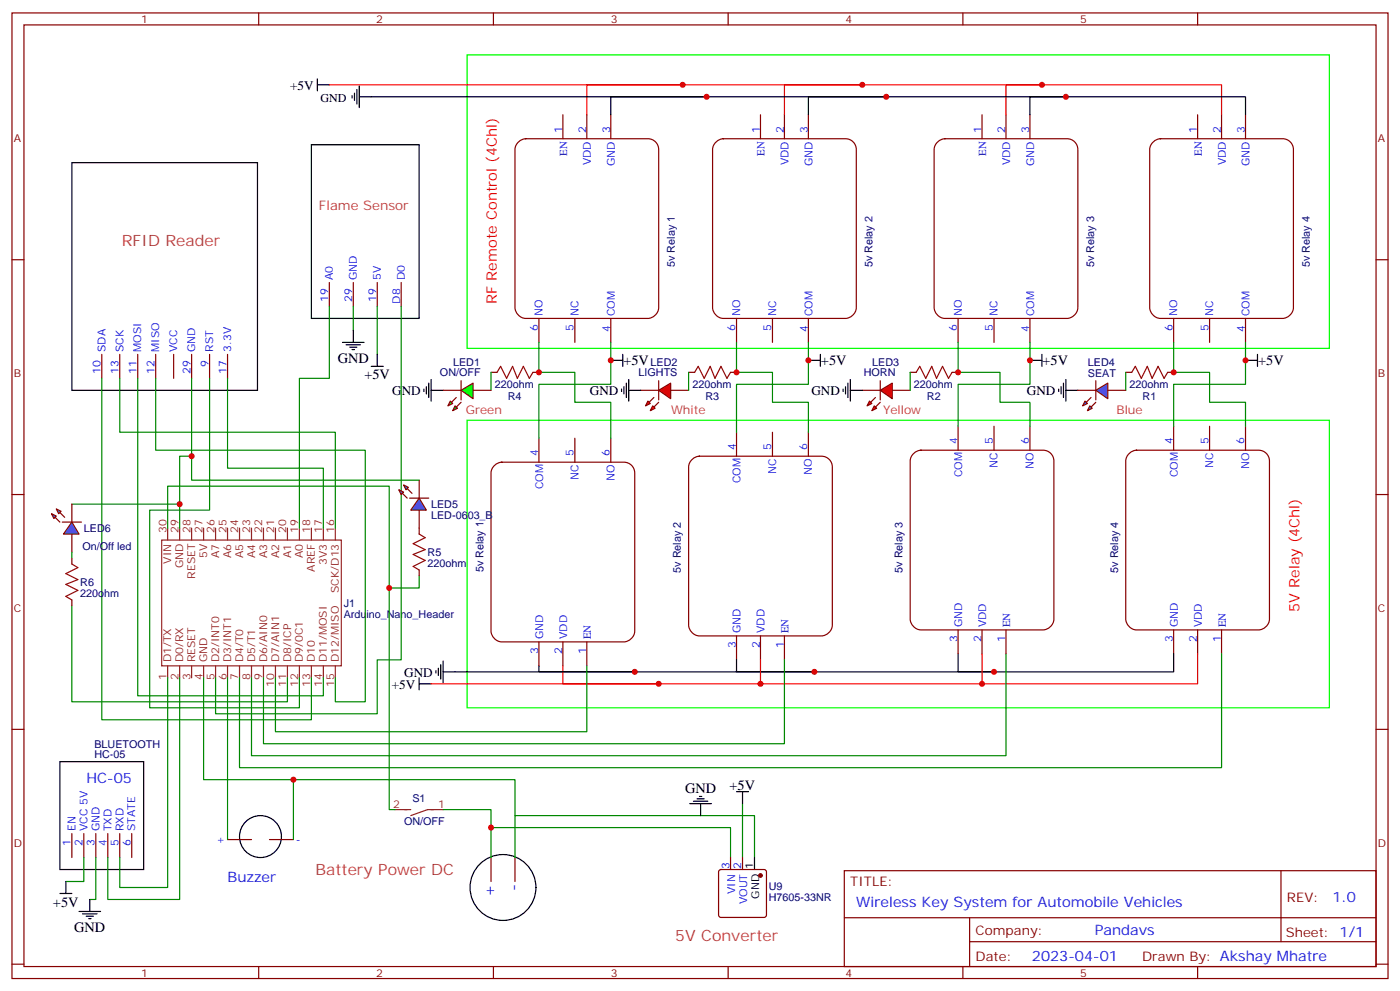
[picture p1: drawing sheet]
<svg xmlns="http://www.w3.org/2000/svg" width="412mm" height="292mm" viewBox="0 0 412 292" stroke-linecap="round" stroke-linejoin="round" font-family="sans-serif">
<g fill="none" stroke="#870000" stroke-width=".35">
<path d="M3.5 3.8h405.4v284.3h-405.4zM7.1 7.3h398.2v277.3h-398.2zM76.2 3.8v3.5M145.3 3.8v3.5M214.5 3.8v3.5M283.6 3.8v3.5M352.8 3.8v3.5M3.5 76.5h3.6M405.3 76.5h3.6M3.5 145.6h3.6M405.3 145.6h3.6M3.5 214.8h3.6"/>
<path d="M405.3 214.8h3.6M248.7 256.4h156.6v28.2h-156.6zM377.3 256.4v20.9M248.7 270.2h156.5M285.6 277.3h119.6M285.6 270.2v14.2M3.5 283.9h3.6M76.2 284.6v3.5M145.3 284.6v3.5M214.5 284.6v3.5M283.6 284.6v3.5M352.8 284.6v3.5"/>
<path d="M405.3 283.9h3.6"/>
</g>
<path d="M332.4 133.8a3.4 3.4 0 0 1 2.4-1.2h36a3.2 3.2 0 0 1 3.1 3.1v46.6a3.4 3.4 0 0 1-3.1 3.2h-36a3.4 3.4 0 0 1-3.2-3.2v-46.6l.1-.7z" fill="#fff" stroke="#870000" stroke-width=".35"/>
<path d="M345.7 125.5v7.1M356.3 125.5v7.1M366.9 125.5v7.1M345.7 185.5v7M352.8 185.5v7M359.8 185.5v7" fill="none" stroke="#870000" stroke-width=".35"/>
<path d="M268.9 133.8a3.4 3.4 0 0 1 2.4-1.2h36a3.2 3.2 0 0 1 3.1 3.1v46.6a3.4 3.4 0 0 1-3.1 3.2h-36a3.4 3.4 0 0 1-3.2-3.2v-46.6l.1-.7z" fill="#fff" stroke="#870000" stroke-width=".35"/>
<path d="M282.2 125.5v7.1M292.8 125.5v7.1M303.4 125.5v7.1M282.2 185.5v7M289.3 185.5v7M296.3 185.5v7" fill="none" stroke="#870000" stroke-width=".35"/>
<path d="M203.6 135.5a3.4 3.4 0 0 1 2.4-1.2h36a3.2 3.2 0 0 1 3.2 3.2v46.6a3.4 3.4 0 0 1-3.2 3.2h-36a3.4 3.4 0 0 1-3.2-3.2v-46.6l.1-.7z" fill="#fff" stroke="#870000" stroke-width=".35"/>
<path d="M217 127.3v7M227.5 127.3v7M238.1 127.3v7M217 187.3v7M224 187.3v7M231.1 187.3v7" fill="none" stroke="#870000" stroke-width=".35"/>
<path d="M145.4 137.3a3.4 3.4 0 0 1 2.4-1.2h36a3.2 3.2 0 0 1 3.2 3.2v46.5a3.4 3.4 0 0 1-3.2 3.2h-36a3.4 3.4 0 0 1-3.2-3.2v-46.5l.1-.8z" fill="#fff" stroke="#870000" stroke-width=".35"/>
<path d="M158.7 129v7.1M169.3 129v7.1M179.9 129v7.1M158.7 189v7.1M165.8 189v7.1M172.9 189v7.1" fill="none" stroke="#870000" stroke-width=".35"/>
<path d="M339.5 42a3.4 3.4 0 0 1 2.3-1.1h36a3.2 3.2 0 0 1 3.2 3.1v46.6a3.4 3.4 0 0 1-3.2 3.2h-36a3.4 3.4 0 0 1-3.1-3.2v-46.6l.1-.7z" fill="#fff" stroke="#870000" stroke-width=".35"/>
<path d="M352.8 33.8v7.1M359.8 33.8v7.1M366.9 33.8v7.1M345.7 93.8v7M356.3 93.8v7M366.9 93.8v7" fill="none" stroke="#870000" stroke-width=".35"/>
<path d="M276 42a3.4 3.4 0 0 1 2.3-1.1h36a3.2 3.2 0 0 1 3.2 3.1v46.6a3.4 3.4 0 0 1-3.2 3.2h-36a3.4 3.4 0 0 1-3.1-3.2v-46.6l.1-.7z" fill="#fff" stroke="#870000" stroke-width=".35"/>
<path d="M289.3 33.8v7.1M296.3 33.8v7.1M303.4 33.8v7.1M282.2 93.8v7M292.8 93.8v7M303.4 93.8v7" fill="none" stroke="#870000" stroke-width=".35"/>
<path d="M210.7 42a3.4 3.4 0 0 1 2.4-1.1h36a3.2 3.2 0 0 1 3.1 3.1v46.6a3.4 3.4 0 0 1-3.1 3.2h-36a3.4 3.4 0 0 1-3.2-3.2v-46.6l.1-.7z" fill="#fff" stroke="#870000" stroke-width=".35"/>
<path d="M224 33.8v7.1M231.1 33.8v7.1M238.1 33.8v7.1M217 93.8v7M227.5 93.8v7M238.1 93.8v7" fill="none" stroke="#870000" stroke-width=".35"/>
<path d="M152.5 42a3.4 3.4 0 0 1 2.4-1.1h36a3.2 3.2 0 0 1 3.1 3.1v46.6a3.4 3.4 0 0 1-3.1 3.2h-36a3.4 3.4 0 0 1-3.2-3.2v-46.6l.1-.7z" fill="#fff" stroke="#870000" stroke-width=".35"/>
<g fill="none" stroke="#870000" stroke-width=".35">
<path d="M165.8 33.8v7.1M172.9 33.8v7.1M179.9 33.8v7.1M158.7 93.8v7M169.3 93.8v7M179.9 93.8v7M30 104.4v7M35.3 104.4v7M40.6 104.4v7M45.9 104.4v7M51.2 104.4v7M56.4 104.4v7"/>
<path d="M61.7 104.4v7M67 104.4v7M21.2 245.5v7M24.7 245.5v7M28.2 245.5v7M31.7 245.5v7M35.3 245.5v7M38.8 245.5v7"/>
</g>
<path d="M137.6 16.2h254v86.4h-254zM137.6 123.8h254v84.6h-254z" fill="none" stroke="#0f0" stroke-width=".35"/>
<g fill="none" stroke="#008700" stroke-width=".35">
<path d="M30 111.4v100.5h61.7v-12.3M35.3 111.4v15.9h63.5v28.2M40.6 111.4v93.5h54.6v-5.3M45.9 111.4v21.2h61.7v74.1h-8.8v-7.1M56.4 111.4v22.9h-3.5v21.2M61.7 111.4v38.8h-17.6v58.2h44.1v-8.8M67 111.4v26.5h28.2v17.6M158.7 100.8v8.8h10.6v8.9h10.6v10.5M179.9 100.8v12.4h-21.2v15.8M217 100.8v8.8h10.5v8.9h10.6v8.8M238.1 100.8v12.4h-21.1v14.1M282.2 100.8v8.8h12.4v8.9h8.8v7"/>
<path d="M303.4 100.8v12.4h-21.2v12.3M345.7 100.8v8.8h10.6v8.9h10.6v7M366.9 100.8v12.4h-21.2v12.3M49.4 199.6v61.7h-14.1v-8.8M52.9 199.6v65.3h-21.2v-12.4M172.9 196.1v19.4h-91.8v-15.9M231.1 194.3v24.7h-153.5v-19.4M296.3 192.5v30h-222.2v-22.9M359.8 192.5v33.6h-289.2v-26.5M24.7 252.5v7.1h-5.3M28.2 252.5v12.4h-1.7"/>
</g>
<g fill="none" stroke="#000" stroke-width=".35">
<path d="M93.5 25h3.5M93.5 23.2v3.5M103.7 28.2v.7M104.4 27.4v2.2M105.1 26.4v4.2M105.8 28.5h102.3M105.8 25.3v6.4M261.1 28.5h-81.2v5.3M303.4 33.8v-5.3h63.5v5.3M314 28.5h-75.9v5.3M21.2 47.9h54.6v67h-54.6zM123.5 199.6v3.5"/>
<path d="M128.4 197.5v.7M129.1 196.8v2.1M129.8 195.7v4.3M130.5 197.8h56.5M130.5 194.7v6.3M158.7 196.1v1.7h81.2M217 194.3v3.5h75.8M282.2 192.5v5.3h63.5v-5.3M123.5 201.4h3.5M17.6 224.3h24.7v31.7h-24.7zM19.4 259.6v3.5M17.6 263.1h3.6"/>
<path d="M23.3 268.4h6.3M24.3 269.1h4.3M25.4 269.8h2.1M26.1 270.5h.7M26.5 264.9v3.5"/>
</g>
<path d="M97 25h104.1M254 25h-81.1v8.8M296.3 33.8v-8.8h63.5v8.8M306.9 25h-75.8v8.8M224 194.3v7.1h-58.2v-5.3M289.3 192.5v8.9h-65.3M352.8 192.5v8.9h-63.5M127 201.4h67" fill="none" stroke="#f00" stroke-width=".35"/>
<g fill="none" stroke="#8c2424" stroke-width=".35">
<path d="M47.6 159h52.9v37.1h-52.9zM49.4 155.5v3.5M52.9 155.5v3.5M56.4 155.5v3.5M60 155.5v3.5M63.5 155.5v3.5M67 155.5v3.5M70.6 155.5v3.5M74.1 155.5v3.5M77.6 155.5v3.5M81.1 155.5v3.5M84.7 155.5v3.5"/>
<path d="M88.2 155.5v3.5M91.7 155.5v3.5M95.2 155.5v3.5M98.8 155.5v3.5M49.4 196.1v3.5M52.9 196.1v3.5M56.4 196.1v3.5M60 196.1v3.5M63.5 196.1v3.5M67 196.1v3.5M70.6 196.1v3.5M74.1 196.1v3.5"/>
<path d="M77.6 196.1v3.5M81.1 196.1v3.5M84.7 196.1v3.5M88.2 196.1v3.5M91.7 196.1v3.5M95.2 196.1v3.5M98.8 196.1v3.5"/>
</g>
<g fill="#f00" stroke="#870000" stroke-width=".35">
<path d="M194 114.9l3.6-2.1v4.6z"/>
<path d="M194 112.1v5.7z"/>
</g>
<g fill="#870000" stroke="#870000" stroke-width=".35">
<path d="M194 118.5l-1.4 1.4z"/>
<path d="M192.6 117.1l-1.4 1.4z"/>
</g>
<g fill="#f00" stroke="#870000" stroke-width=".35">
<path d="M192.3 119.5l.7 .7-1.4 .7z"/>
<path d="M190.9 118.1l.7 .7-1.5 .7z"/>
</g>
<path d="M188.7 114.9h5.3M197.6 114.9h5.2" fill="none" stroke="#870000" stroke-width=".35"/>
<g fill="#f00" stroke="#870000" stroke-width=".35">
<path d="M259.3 114.9l3.5-2.1v4.6z"/>
<path d="M259.3 112.1v5.7z"/>
</g>
<g fill="#870000" stroke="#870000" stroke-width=".35">
<path d="M259.3 118.5l-1.4 1.4z"/>
<path d="M257.9 117.1l-1.4 1.4z"/>
</g>
<g fill="#f00" stroke="#870000" stroke-width=".35">
<path d="M257.5 119.5l.7 .7-1.4 .7z"/>
<path d="M256.1 118.1l.7 .7-1.4 .7z"/>
</g>
<g fill="none" stroke="#870000" stroke-width=".35">
<path d="M97 83.2v7M104.1 83.2v7M111.1 83.2v7M118.2 83.2v7M130.5 114.9h5.3M139.3 114.9h5.3M144.6 109.6h1.8M157 109.6h1.7M202.8 109.6h1.8M215.2 109.6h1.8M254 114.9h5.3M262.8 114.9h5.3"/>
<path d="M268.1 109.6h1.8M280.5 109.6h1.7M331.6 109.6h1.8M344 109.6h1.7M123.5 155.5v1.8M123.5 167.9v1.7M144.6 252.5v7.1M151.7 252.5v7.1"/>
</g>
<path d="M146.4 109.6l1.1-1.7 1.7 3.5 1.8-3.5 1.4 3.5 1.8-3.5 1.7 3.5 1.1-1.8M204.6 109.6l1.1-1.7 1.7 3.5 1.8-3.5 1.4 3.5 1.8-3.5 1.7 3.5 1.1-1.8M269.9 109.6l1-1.7 1.8 3.5 1.8-3.5 1.4 3.5 1.7-3.5 1.8 3.5 1.1-1.8M333.4 109.6l1-1.7 1.8 3.5 1.8-3.5 1.4 3.5 1.7-3.5 1.8 3.5 1.1-1.8M123.5 157.3l1.7 1-3.5 1.8 3.5 1.8-3.5 1.4 3.5 1.7-3.5 1.8 1.8 1.1" fill="none" stroke="#a10000" stroke-width=".35"/>
<g fill="none" stroke="#008700" stroke-width=".35">
<path d="M97 90.2v21.2h-8.8v44.1M104.1 90.2v7.1M111.1 90.2v14.2M144.6 109.6v5.3M202.8 109.6v5.3M268.1 109.6v5.3M331.6 109.6v5.3M49.4 155.5v-12.3h65.3v29.9h8.8v-3.5M114.7 173.1v65.3h1.7M60 199.6v30h91.7v10.6M130.5 238.4h14.1v14.1M218.7 236.6v15.9"/>
<path d="M144.6 243.7h70.6v8.8M151.7 252.5v-12.3h70.5v12.3"/>
</g>
<g fill="none" stroke="#000" stroke-width=".35">
<path d="M91.7 42.6h31.8v51.2h-31.8zM104.1 97.3v3.5M100.9 100.8h6.3M102 101.5h4.2M103 102.2h2.1M103.7 102.9h.7M109.4 107.9h3.5M111.1 104.4v3.5M124.9 114.6v.7M125.6 113.9v2.1M126.3 112.8v4.3M127 114.9h3.5"/>
<path d="M127 111.8v6.3M183.1 114.6v.7M183.8 113.9v2.1M184.5 112.8v4.3M185.2 114.9h3.5M185.2 111.8v6.3M248.4 114.6v.7M249.1 113.9v2.1M249.8 112.8v4.3M250.5 114.9h3.5M250.5 111.8v6.3M311.9 114.6v.7"/>
<path d="M312.6 113.9v2.1M313.3 112.8v4.3M314 114.9h3.5M314 111.8v6.3M203.2 236.6h6.3M204.3 235.9h4.2M205.3 235.2h2.1M206 234.5h.7M206.4 236.6v3.6M217 233.1h3.5M218.7 233.1v3.5"/>
<circle cx="148.2" cy="261.3" r="9.7"/>
</g>
<path d="M116.4 238.4h4.6M130.5 238.4h-4.6l-4.9 1.8" fill="none" stroke="#8c2424" stroke-width=".35"/>
<g fill="#0f0" stroke="#870000" stroke-width=".35">
<path d="M132.6 118.1l.7 .7-1.4 .7z"/>
<path d="M134.1 119.5l.7 .7-1.5 .7z"/>
</g>
<g fill="#870000" stroke="#870000" stroke-width=".35">
<path d="M133 118.5l1.4-1.4z"/>
<path d="M135.8 118.5l-1.4 1.4z"/>
</g>
<path d="M135.8 112.1v5.7z" fill="#f00" stroke="#870000" stroke-width=".35"/>
<path d="M135.8 114.9l3.5-2.1v4.6z" fill="#0f0" stroke="#870000" stroke-width=".35"/>
<path d="M322.8 114.9l3.5-2.1v4.6z" fill="#09f" stroke="#870000" stroke-width=".35"/>
<path d="M322.8 112.1v5.7z" fill="#f00" stroke="#870000" stroke-width=".35"/>
<g fill="#870000" stroke="#870000" stroke-width=".35">
<path d="M322.8 118.5l-1.4 1.4z"/>
<path d="M321.4 117.1l-1.4 1.4z"/>
</g>
<g fill="#09f" stroke="#870000" stroke-width=".35">
<path d="M321 119.5l.7 .7-1.4 .7z"/>
<path d="M319.6 118.1l.7 .7-1.4 .7z"/>
</g>
<path d="M317.5 114.9h5.3M326.3 114.9h5.3M21.2 164.3v1.8M21.2 176.7v1.7M67 247.2h7.1M79.4 247.2h7M211.9 256.3l.5-.3h12.7l.5 .3 .2 .5v12.7l-.3 .5-.4 .2h-12.7l-.5-.3-.2-.4v-12.7zM215.2 252.5v3.5M218.7 252.5v3.5" fill="none" stroke="#870000" stroke-width=".35"/>
<g fill="none" stroke="#000" stroke-width=".35">
<path d="M179.9 106.1h3.5M183.4 104.4v3.5M238.1 106.1h3.6M241.7 104.4v3.5M303.4 106.1h3.5M306.9 104.4v3.5M366.9 106.1h3.5M370.4 104.4v3.5M222.2 252.5v3.5"/>
<circle cx="76.7" cy="246.3" r="6.2"/>
</g>
<circle cx="224" cy="257.8" r=".53" fill="#870000" stroke="#870000" stroke-width=".35"/>
<path d="M118.2 90.2v104.1h-7.1v15.9h-47.6v-10.6M21.2 148.4h31.7M21.2 178.4v28.3h63.5v-7.1M67 199.6v47.6M86.4 229.6v17.6" fill="none" stroke="#008700" stroke-width=".35"/>
<path d="M21.2 166.1l1.7 1-3.5 1.8 3.5 1.8-3.5 1.4 3.5 1.7-3.5 1.8 1.8 1.1" fill="none" stroke="#a10000" stroke-width=".35"/>
<path d="M21.2 153.7l2.1 3.6h-4.6z" fill="#09f" stroke="#870000" stroke-width=".35"/>
<path d="M18.3 153.7h5.7z" fill="#f00" stroke="#870000" stroke-width=".35"/>
<g fill="#870000" stroke="#870000" stroke-width=".35">
<path d="M16.2 152.3l1.4 1.4z"/>
<path d="M17.6 150.9l1.4 1.4z"/>
</g>
<g fill="#09f" stroke="#870000" stroke-width=".35">
<path d="M15.2 151.3l1.4 .7-.7 .7z"/>
<path d="M16.6 149.9l1.4 .7-.7 .7z"/>
</g>
<path d="M21.2 148.4v5.3M21.2 157.3v5.3" fill="none" stroke="#870000" stroke-width=".35"/>
<path d="M21.2 162.6v1.7" fill="none" stroke="#008700" stroke-width=".35"/>
<path d="M123.5 146.7l2.1 3.5h-4.6z" fill="#09f" stroke="#870000" stroke-width=".35"/>
<path d="M120.6 146.7h5.7z" fill="#f00" stroke="#870000" stroke-width=".35"/>
<g fill="#870000" stroke="#870000" stroke-width=".35">
<path d="M118.5 145.3l1.4 1.4z"/>
<path d="M119.9 143.9l1.5 1.4z"/>
</g>
<g fill="#09f" stroke="#870000" stroke-width=".35">
<path d="M117.5 144.2l1.4 .7-.7 .7z"/>
<path d="M118.9 142.8l1.4 .7-.7 .7z"/>
</g>
<path d="M123.5 141.4v5.3M123.5 150.2v5.3" fill="none" stroke="#870000" stroke-width=".35"/>
<path d="M56.4 134.3v7.1h67.1" fill="none" stroke="#008700" stroke-width=".35"/>
<g fill="#c00">
<circle cx="314" cy="28.5" r=".88"/>
<circle cx="261.1" cy="28.5" r=".88"/>
<circle cx="306.9" cy="25" r=".88"/>
<circle cx="254" cy="25" r=".88"/>
<circle cx="239.9" cy="197.8" r=".88"/>
<circle cx="194" cy="201.4" r=".88"/>
<circle cx="292.8" cy="197.8" r=".88"/>
<circle cx="187" cy="197.8" r=".88"/>
<circle cx="201.1" cy="25" r=".88"/>
<circle cx="208.1" cy="28.5" r=".88"/>
<circle cx="224" cy="201.4" r=".88"/>
<circle cx="289.3" cy="201.4" r=".88"/>
<circle cx="217" cy="109.6" r=".88"/>
<circle cx="158.8" cy="109.6" r=".88"/>
<circle cx="282.2" cy="109.6" r=".88"/>
<circle cx="345.7" cy="109.6" r=".88"/>
<circle cx="144.6" cy="243.7" r=".88"/>
<circle cx="179.9" cy="106.1" r=".88"/>
<circle cx="238.1" cy="106.1" r=".88"/>
<circle cx="303.4" cy="106.1" r=".88"/>
<circle cx="366.9" cy="106.1" r=".88"/>
<circle cx="52.9" cy="148.4" r=".88"/>
<circle cx="114.7" cy="173.1" r=".88"/>
<circle cx="56.4" cy="134.3" r=".88"/>
<circle cx="86.4" cy="229.6" r=".88"/>
</g>
<g font-size="4.6" fill="#c33">
<text x="35.9" y="72.5">RFID Reader</text>
<text x="92.9" y="257.7">Battery Power DC</text>
<text x="198.9" y="277.2">5V Converter</text>
</g>
<g font-size="4.6" fill="#00f">
<text x="152.8" y="262.4" transform="rotate(-90 152.8 262.4)">-</text>
<text x="145.7" y="264" transform="rotate(-90 145.7 264)">+</text>
</g>
<g font-size="4.2" fill="#f00">
<text x="146.3" y="89.5" transform="rotate(-90 146.3 89.5)">RF Remote Control (4Chl)</text>
<text x="382.8" y="180.2" transform="rotate(-90 382.8 180.2)">5V Relay (4Chl)</text>
</g>
<g font-size="4.2">
<text x="99.5" y="106.9">GND</text>
<text x="183.6" y="107.5">+5V</text>
<text x="241.8" y="107.6">+5V</text>
<text x="307.1" y="107.6">+5V</text>
<text x="370.6" y="107.6">+5V</text>
<text x="107.3" y="111.7">+5V</text>
<text x="201.8" y="233.5">GND</text>
<text x="214.9" y="232.8">+5V</text>
<text x="15.6" y="266.9">+5V</text>
<text x="21.9" y="274.4">GND</text>
</g>
<g font-size="4.2" fill="#00f">
<text x="25.5" y="230.5">HC-05</text>
<text x="67" y="259.6">Buzzer</text>
<text x="252.2" y="267">Wireless Key System for Automobile Vehicles</text>
<text x="392.5" y="265.7">1.0</text>
<text x="322.5" y="275.3">Pandavs</text>
<text x="304" y="283">2023-04-01</text>
</g>
<g font-size="3.9">
<text x="85.4" y="26.5">+5V</text>
<text x="115.5" y="116.4">GND</text>
<text x="173.8" y="116.4">GND</text>
<text x="239" y="116.4">GND</text>
<text x="302.5" y="116.4">GND</text>
<text x="115.4" y="202.9">+5V</text>
<text x="119.1" y="199.3">GND</text>
</g>
<text font-size="3.9" fill="#c33" x="93.9" y="61.9">Flame Sensor</text>
<g font-size="3.9" fill="#800">
<text x="250.5" y="261">TITLE:</text>
<text x="379.1" y="265.7">REV:</text>
<text x="287.4" y="275.2">Company:</text>
<text x="378.7" y="275.8">Sheet: 1/1</text>
<text x="287.4" y="282.9">Date:</text>
<text x="336.4" y="282.9">Drawn By: Akshay Mhatre</text>
</g>
<text font-size="3.5" x="94.4" y="30">GND</text>
<g font-size="3.5" fill="#c33">
<text x="137.2" y="121.9">Green</text>
<text x="197.7" y="121.9">White</text>
<text x="260.1" y="121.9">Yellow</text>
<text x="328.9" y="121.9">Blue</text>
</g>
<g font-size="3.2" fill="#800">
<text x="41.6" y="6.8">1</text>
<text x="110.8" y="6.8">2</text>
<text x="179.9" y="6.8">3</text>
<text x="249.1" y="6.8">4</text>
<text x="318.2" y="6.8">5</text>
<text x="4.1" y="41.9">A</text>
<text x="405.9" y="41.9">A</text>
<text x="4.1" y="111.1">B</text>
<text x="405.9" y="111.1">B</text>
<text x="4.1" y="180.2">C</text>
<text x="405.9" y="180.2">C</text>
<text x="4.1" y="249.3">D</text>
<text x="405.9" y="249.3">D</text>
<text x="41.6" y="287.6">1</text>
<text x="110.8" y="287.6">2</text>
<text x="179.9" y="287.6">3</text>
<text x="249.1" y="287.6">4</text>
<text x="318.2" y="287.6">5</text>
</g>
<g font-size="3.2" fill="#00f">
<text x="165.6" y="39.2" transform="rotate(-90 165.6 39.2)">1</text>
<text x="172.7" y="39.2" transform="rotate(-90 172.7 39.2)">2</text>
<text x="179.7" y="39.2" transform="rotate(-90 179.7 39.2)">3</text>
<text x="223.8" y="39.2" transform="rotate(-90 223.8 39.2)">1</text>
<text x="230.9" y="39.2" transform="rotate(-90 230.9 39.2)">2</text>
<text x="237.9" y="39.2" transform="rotate(-90 237.9 39.2)">3</text>
<text x="289.1" y="39.2" transform="rotate(-90 289.1 39.2)">1</text>
<text x="296.1" y="39.2" transform="rotate(-90 296.1 39.2)">2</text>
<text x="303.2" y="39.2" transform="rotate(-90 303.2 39.2)">3</text>
<text x="352.6" y="39.2" transform="rotate(-90 352.6 39.2)">1</text>
<text x="359.6" y="39.2" transform="rotate(-90 359.6 39.2)">2</text>
<text x="366.7" y="39.2" transform="rotate(-90 366.7 39.2)">3</text>
<text x="167" y="45.9" transform="rotate(-90 167 45.9)">EN</text>
<text x="225.2" y="45.9" transform="rotate(-90 225.2 45.9)">EN</text>
<text x="290.5" y="45.9" transform="rotate(-90 290.5 45.9)">EN</text>
<text x="354" y="45.9" transform="rotate(-90 354 45.9)">EN</text>
<text x="174.1" y="48.7" transform="rotate(-90 174.1 48.7)">VDD</text>
<text x="181.1" y="48.9" transform="rotate(-90 181.1 48.9)">GND</text>
<text x="232.3" y="48.7" transform="rotate(-90 232.3 48.7)">VDD</text>
<text x="239.3" y="48.9" transform="rotate(-90 239.3 48.9)">GND</text>
<text x="297.6" y="48.7" transform="rotate(-90 297.6 48.7)">VDD</text>
<text x="304.6" y="48.9" transform="rotate(-90 304.6 48.9)">GND</text>
<text x="361.1" y="48.7" transform="rotate(-90 361.1 48.7)">VDD</text>
<text x="368.1" y="48.9" transform="rotate(-90 368.1 48.9)">GND</text>
<text x="98.1" y="82.5" transform="rotate(-90 98.1 82.5)">A0</text>
<text x="105.1" y="82.5" transform="rotate(-90 105.1 82.5)">GND</text>
<text x="112.2" y="82.5" transform="rotate(-90 112.2 82.5)">5V</text>
<text x="119.2" y="82.5" transform="rotate(-90 119.2 82.5)">D0</text>
<text x="96.7" y="89" transform="rotate(-90 96.7 89)">19</text>
<text x="103.7" y="89" transform="rotate(-90 103.7 89)">29</text>
<text x="110.8" y="89" transform="rotate(-90 110.8 89)">19</text>
<text x="117.8" y="89.4" transform="rotate(-90 117.8 89.4)">D8</text>
<text x="159.8" y="93.1" transform="rotate(-90 159.8 93.1)">NO</text>
<text x="170.4" y="93.1" transform="rotate(-90 170.4 93.1)">NC</text>
<text x="181.1" y="93.2" transform="rotate(-90 181.1 93.2)">COM</text>
<text x="218" y="93.1" transform="rotate(-90 218 93.1)">NO</text>
<text x="228.6" y="93.1" transform="rotate(-90 228.6 93.1)">NC</text>
<text x="239.3" y="93.2" transform="rotate(-90 239.3 93.2)">COM</text>
<text x="283.3" y="93.1" transform="rotate(-90 283.3 93.1)">NO</text>
<text x="293.9" y="93.1" transform="rotate(-90 293.9 93.1)">NC</text>
<text x="304.6" y="93.2" transform="rotate(-90 304.6 93.2)">COM</text>
<text x="346.8" y="93.1" transform="rotate(-90 346.8 93.1)">NO</text>
<text x="357.4" y="93.1" transform="rotate(-90 357.4 93.1)">NC</text>
<text x="368.1" y="93.2" transform="rotate(-90 368.1 93.2)">COM</text>
<text x="158.4" y="97.5" transform="rotate(-90 158.4 97.5)">6</text>
<text x="169" y="97.5" transform="rotate(-90 169 97.5)">5</text>
<text x="179.7" y="97.6" transform="rotate(-90 179.7 97.6)">4</text>
<text x="216.6" y="97.5" transform="rotate(-90 216.6 97.5)">6</text>
<text x="227.2" y="97.5" transform="rotate(-90 227.2 97.5)">5</text>
<text x="237.9" y="97.6" transform="rotate(-90 237.9 97.6)">4</text>
<text x="281.9" y="97.5" transform="rotate(-90 281.9 97.5)">6</text>
<text x="292.5" y="97.5" transform="rotate(-90 292.5 97.5)">5</text>
<text x="303.2" y="97.6" transform="rotate(-90 303.2 97.6)">4</text>
<text x="345.4" y="97.5" transform="rotate(-90 345.4 97.5)">6</text>
<text x="356" y="97.5" transform="rotate(-90 356 97.5)">5</text>
<text x="366.7" y="97.6" transform="rotate(-90 366.7 97.6)">4</text>
<text x="31" y="103.6" transform="rotate(-90 31 103.6)">SDA</text>
<text x="36.3" y="103.6" transform="rotate(-90 36.3 103.6)">SCK</text>
<text x="41.6" y="103.6" transform="rotate(-90 41.6 103.6)">MOSI</text>
<text x="46.9" y="103.6" transform="rotate(-90 46.9 103.6)">MISO</text>
<text x="52.2" y="103.6" transform="rotate(-90 52.2 103.6)">VCC</text>
<text x="57.5" y="103.6" transform="rotate(-90 57.5 103.6)">GND</text>
<text x="62.8" y="103.6" transform="rotate(-90 62.8 103.6)">RST</text>
<text x="68.1" y="103.6" transform="rotate(-90 68.1 103.6)">3.3V</text>
<text x="29.6" y="110.1" transform="rotate(-90 29.6 110.1)">10</text>
<text x="34.9" y="110.1" transform="rotate(-90 34.9 110.1)">13</text>
<text x="40.2" y="110.1" transform="rotate(-90 40.2 110.1)">11</text>
<text x="45.5" y="110.1" transform="rotate(-90 45.5 110.1)">12</text>
<text x="56.1" y="110.1" transform="rotate(-90 56.1 110.1)">29</text>
<text x="61.4" y="108.1" transform="rotate(-90 61.4 108.1)">9</text>
<text x="66.7" y="110.1" transform="rotate(-90 66.7 110.1)">17</text>
<text x="282" y="130.7" transform="rotate(-90 282 130.7)">4</text>
<text x="292.5" y="130.8" transform="rotate(-90 292.5 130.8)">5</text>
<text x="303" y="130.8" transform="rotate(-90 303 130.8)">6</text>
<text x="345.5" y="130.7" transform="rotate(-90 345.5 130.7)">4</text>
<text x="356" y="130.8" transform="rotate(-90 356 130.8)">5</text>
<text x="366.5" y="130.8" transform="rotate(-90 366.5 130.8)">6</text>
<text x="158.6" y="134.2" transform="rotate(-90 158.6 134.2)">4</text>
<text x="169" y="134.3" transform="rotate(-90 169 134.3)">5</text>
<text x="179.6" y="134.3" transform="rotate(-90 179.6 134.3)">6</text>
<text x="216.8" y="132.5" transform="rotate(-90 216.8 132.5)">4</text>
<text x="227.2" y="132.6" transform="rotate(-90 227.2 132.6)">5</text>
<text x="237.8" y="132.6" transform="rotate(-90 237.8 132.6)">6</text>
<text x="293.9" y="137.9" transform="rotate(-90 293.9 137.9)">NC</text>
<text x="357.4" y="137.9" transform="rotate(-90 357.4 137.9)">NC</text>
<text x="170.4" y="141.4" transform="rotate(-90 170.4 141.4)">NC</text>
<text x="181" y="141.7" transform="rotate(-90 181 141.7)">NO</text>
<text x="218.2" y="142.3" transform="rotate(-90 218.2 142.3)">COM</text>
<text x="228.6" y="139.6" transform="rotate(-90 228.6 139.6)">NC</text>
<text x="239.2" y="139.9" transform="rotate(-90 239.2 139.9)">NO</text>
<text x="283.4" y="140.6" transform="rotate(-90 283.4 140.6)">COM</text>
<text x="304.4" y="138.2" transform="rotate(-90 304.4 138.2)">NO</text>
<text x="346.9" y="140.6" transform="rotate(-90 346.9 140.6)">COM</text>
<text x="367.9" y="138.2" transform="rotate(-90 367.9 138.2)">NO</text>
<text x="160" y="144.1" transform="rotate(-90 160 144.1)">COM</text>
<text x="283.4" y="184.7" transform="rotate(-90 283.4 184.7)">GND</text>
<text x="290.5" y="184.7" transform="rotate(-90 290.5 184.7)">VDD</text>
<text x="297.6" y="184.7" transform="rotate(-90 297.6 184.7)">EN</text>
<text x="346.9" y="184.7" transform="rotate(-90 346.9 184.7)">GND</text>
<text x="354" y="184.7" transform="rotate(-90 354 184.7)">VDD</text>
<text x="361.1" y="184.7" transform="rotate(-90 361.1 184.7)">EN</text>
<text x="160" y="188.2" transform="rotate(-90 160 188.2)">GND</text>
<text x="167" y="188.2" transform="rotate(-90 167 188.2)">VDD</text>
<text x="174.1" y="188.2" transform="rotate(-90 174.1 188.2)">EN</text>
<text x="216.8" y="190.9" transform="rotate(-90 216.8 190.9)">3</text>
<text x="218.2" y="186.4" transform="rotate(-90 218.2 186.4)">GND</text>
<text x="223.8" y="190.9" transform="rotate(-90 223.8 190.9)">2</text>
<text x="225.2" y="186.4" transform="rotate(-90 225.2 186.4)">VDD</text>
<text x="230.9" y="190.9" transform="rotate(-90 230.9 190.9)">1</text>
<text x="232.3" y="186.4" transform="rotate(-90 232.3 186.4)">EN</text>
<text x="282" y="189.2" transform="rotate(-90 282 189.2)">3</text>
<text x="289.1" y="189.2" transform="rotate(-90 289.1 189.2)">2</text>
<text x="296.1" y="189.2" transform="rotate(-90 296.1 189.2)">1</text>
<text x="345.5" y="189.2" transform="rotate(-90 345.5 189.2)">3</text>
<text x="352.6" y="189.2" transform="rotate(-90 352.6 189.2)">2</text>
<text x="359.6" y="189.2" transform="rotate(-90 359.6 189.2)">1</text>
<text x="158.6" y="192.7" transform="rotate(-90 158.6 192.7)">3</text>
<text x="165.6" y="192.7" transform="rotate(-90 165.6 192.7)">2</text>
<text x="172.7" y="192.7" transform="rotate(-90 172.7 192.7)">1</text>
<text x="22.2" y="244.8" transform="rotate(-90 22.2 244.8)">EN</text>
<text x="25.8" y="244.8" transform="rotate(-90 25.8 244.8)">VCC 5V</text>
<text x="29.3" y="244.8" transform="rotate(-90 29.3 244.8)">GND</text>
<text x="32.8" y="244.8" transform="rotate(-90 32.8 244.8)">TXD</text>
<text x="36.3" y="244.8" transform="rotate(-90 36.3 244.8)">RXD</text>
<text x="39.9" y="244.8" transform="rotate(-90 39.9 244.8)">STATE</text>
<text x="20.8" y="249.2" transform="rotate(-90 20.8 249.2)">1</text>
<text x="24.3" y="249.2" transform="rotate(-90 24.3 249.2)">2</text>
<text x="27.9" y="249.2" transform="rotate(-90 27.9 249.2)">3</text>
<text x="31.4" y="249.2" transform="rotate(-90 31.4 249.2)">4</text>
<text x="34.9" y="249.2" transform="rotate(-90 34.9 249.2)">5</text>
<text x="38.5" y="249.2" transform="rotate(-90 38.5 249.2)">6</text>
<text x="63.7" y="248.3">+</text>
<text x="87.1" y="248.3">-</text>
<text x="214.8" y="255.9" transform="rotate(-90 214.8 255.9)">3</text>
<text x="218.4" y="255.9" transform="rotate(-90 218.4 255.9)">2</text>
<text x="216.6" y="263.2" transform="rotate(-90 216.6 263.2)">VIN</text>
<text x="220.1" y="266.3" transform="rotate(-90 220.1 266.3)">VOUT</text>
</g>
<g font-size="3.2" fill="#000080">
<text x="198.8" y="78.6" transform="rotate(-90 198.8 78.6)">5v Relay 1</text>
<text x="257" y="78.7" transform="rotate(-90 257 78.7)">5v Relay 2</text>
<text x="322.3" y="78.7" transform="rotate(-90 322.3 78.7)">5v Relay 3</text>
<text x="385.8" y="78.7" transform="rotate(-90 385.8 78.7)">5v Relay 4</text>
<text x="133.5" y="107.9">LED1</text>
<text x="191.7" y="107.8">LED2</text>
<text x="256.9" y="107.8">LED3</text>
<text x="320.4" y="107.9">LED4</text>
<text x="129.6" y="110.8">ON/OFF</text>
<text x="188.1" y="110.8">LIGHTS</text>
<text x="254.4" y="110.8">HORN</text>
<text x="320.4" y="111.1">SEAT</text>
<text x="145.8" y="114.3">220ohm</text>
<text x="149.6" y="117.8">R4</text>
<text x="204" y="114.3">220ohm</text>
<text x="207.8" y="117.8">R3</text>
<text x="269.2" y="114.3">220ohm</text>
<text x="273.1" y="117.8">R2</text>
<text x="332.7" y="114.3">220ohm</text>
<text x="336.6" y="117.8">R1</text>
<text x="127" y="149.6">LED5</text>
<text x="127" y="152.8">LED-0603_B</text>
<text x="24.7" y="156.7">LED6</text>
<text x="24.3" y="162">On/Off led</text>
<text x="125.9" y="166.8">220ohm</text>
<text x="125.9" y="163.7">R5</text>
<text x="23.6" y="172.6">R6</text>
<text x="142.4" y="168.6" transform="rotate(-90 142.4 168.6)">5v Relay 1</text>
<text x="200.6" y="168.6" transform="rotate(-90 200.6 168.6)">5v Relay 2</text>
<text x="265.9" y="168.6" transform="rotate(-90 265.9 168.6)">5v Relay 3</text>
<text x="329.3" y="168.6" transform="rotate(-90 329.3 168.6)">5v Relay 4</text>
<text x="23.6" y="175.7">220ohm</text>
<text x="101.3" y="178.8">J1</text>
<text x="101.2" y="181.9">Arduino_Nano_Header</text>
<text x="27.8" y="220.2">BLUETOOTH</text>
<text x="27.8" y="223.2">HC-05</text>
<text x="121.5" y="236">S1</text>
<text x="119" y="243.1">ON/OFF</text>
<text x="226.5" y="262.1">U9</text>
<text x="226.5" y="265.3">H7605-33NR</text>
</g>
<g font-size="3.2" fill="#8d2323">
<text x="49" y="156.9" transform="rotate(-90 49 156.9)">30</text>
<text x="52.6" y="156.9" transform="rotate(-90 52.6 156.9)">29</text>
<text x="56.1" y="156.9" transform="rotate(-90 56.1 156.9)">28</text>
<text x="59.6" y="156.9" transform="rotate(-90 59.6 156.9)">27</text>
<text x="63.1" y="156.9" transform="rotate(-90 63.1 156.9)">26</text>
<text x="66.7" y="156.9" transform="rotate(-90 66.7 156.9)">25</text>
<text x="70.2" y="156.9" transform="rotate(-90 70.2 156.9)">24</text>
<text x="73.7" y="156.9" transform="rotate(-90 73.7 156.9)">23</text>
<text x="77.3" y="156.9" transform="rotate(-90 77.3 156.9)">22</text>
<text x="80.8" y="156.9" transform="rotate(-90 80.8 156.9)">21</text>
<text x="84.3" y="156.9" transform="rotate(-90 84.3 156.9)">20</text>
<text x="87.8" y="156.9" transform="rotate(-90 87.8 156.9)">19</text>
<text x="91.4" y="156.9" transform="rotate(-90 91.4 156.9)">18</text>
<text x="94.9" y="156.9" transform="rotate(-90 94.9 156.9)">17</text>
<text x="98.4" y="156.9" transform="rotate(-90 98.4 156.9)">16</text>
<text x="50.4" y="166" transform="rotate(-90 50.4 166)">VIN</text>
<text x="54" y="167.4" transform="rotate(-90 54 167.4)">GND</text>
<text x="61" y="164.3" transform="rotate(-90 61 164.3)">5V</text>
<text x="64.6" y="164.3" transform="rotate(-90 64.6 164.3)">A7</text>
<text x="68.1" y="164.3" transform="rotate(-90 68.1 164.3)">A6</text>
<text x="71.6" y="164.3" transform="rotate(-90 71.6 164.3)">A5</text>
<text x="75.1" y="164.3" transform="rotate(-90 75.1 164.3)">A4</text>
<text x="78.7" y="164.3" transform="rotate(-90 78.7 164.3)">A3</text>
<text x="82.2" y="164.3" transform="rotate(-90 82.2 164.3)">A2</text>
<text x="85.7" y="164.3" transform="rotate(-90 85.7 164.3)">A1</text>
<text x="89.3" y="164.3" transform="rotate(-90 89.3 164.3)">A0</text>
<text x="96.3" y="166.3" transform="rotate(-90 96.3 166.3)">3V3</text>
<text x="57.5" y="170.4" transform="rotate(-90 57.5 170.4)">RESET</text>
<text x="92.8" y="168.3" transform="rotate(-90 92.8 168.3)">AREF</text>
<text x="99.8" y="174.6" transform="rotate(-90 99.8 174.6)">SCK/D13</text>
<text x="50.4" y="195" transform="rotate(-90 50.4 195)">D1/TX</text>
<text x="54" y="195" transform="rotate(-90 54 195)">D0/RX</text>
<text x="57.5" y="195" transform="rotate(-90 57.5 195)">RESET</text>
<text x="61" y="195" transform="rotate(-90 61 195)">GND</text>
<text x="64.6" y="195" transform="rotate(-90 64.6 195)">D2/INT0</text>
<text x="68.1" y="195" transform="rotate(-90 68.1 195)">D3/INT1</text>
<text x="71.6" y="195" transform="rotate(-90 71.6 195)">D4/T0</text>
<text x="75.1" y="195" transform="rotate(-90 75.1 195)">D5/T1</text>
<text x="78.7" y="195" transform="rotate(-90 78.7 195)">D6/AIN0</text>
<text x="82.2" y="195" transform="rotate(-90 82.2 195)">D7/AIN1</text>
<text x="85.7" y="195" transform="rotate(-90 85.7 195)">D8/ICP</text>
<text x="89.3" y="195" transform="rotate(-90 89.3 195)">D9/0C1</text>
<text x="92.8" y="195" transform="rotate(-90 92.8 195)">D10</text>
<text x="96.3" y="195" transform="rotate(-90 96.3 195)">D11/MOSI</text>
<text x="99.8" y="195" transform="rotate(-90 99.8 195)">D12/MISO</text>
<text x="49" y="200.2" transform="rotate(-90 49 200.2)">1</text>
<text x="52.6" y="200.2" transform="rotate(-90 52.6 200.2)">2</text>
<text x="56.1" y="200.2" transform="rotate(-90 56.1 200.2)">3</text>
<text x="59.6" y="200.2" transform="rotate(-90 59.6 200.2)">4</text>
<text x="63.1" y="200.2" transform="rotate(-90 63.1 200.2)">5</text>
<text x="66.7" y="200.2" transform="rotate(-90 66.7 200.2)">6</text>
<text x="70.2" y="200.2" transform="rotate(-90 70.2 200.2)">7</text>
<text x="73.7" y="200.2" transform="rotate(-90 73.7 200.2)">8</text>
<text x="77.3" y="200.2" transform="rotate(-90 77.3 200.2)">9</text>
<text x="80.8" y="202.2" transform="rotate(-90 80.8 202.2)">10</text>
<text x="84.3" y="202.2" transform="rotate(-90 84.3 202.2)">11</text>
<text x="87.8" y="202.2" transform="rotate(-90 87.8 202.2)">12</text>
<text x="91.4" y="202.2" transform="rotate(-90 91.4 202.2)">13</text>
<text x="94.9" y="202.2" transform="rotate(-90 94.9 202.2)">14</text>
<text x="98.4" y="202.2" transform="rotate(-90 98.4 202.2)">15</text>
<text x="115.8" y="238.1">2</text>
<text x="129.1" y="238.1">1</text>
</g>
<g font-size="3.2">
<text x="221.9" y="255.9" transform="rotate(-90 221.9 255.9)">1</text>
<text x="223.7" y="264.6" transform="rotate(-90 223.7 264.6)">GND</text>
</g>
</svg>
